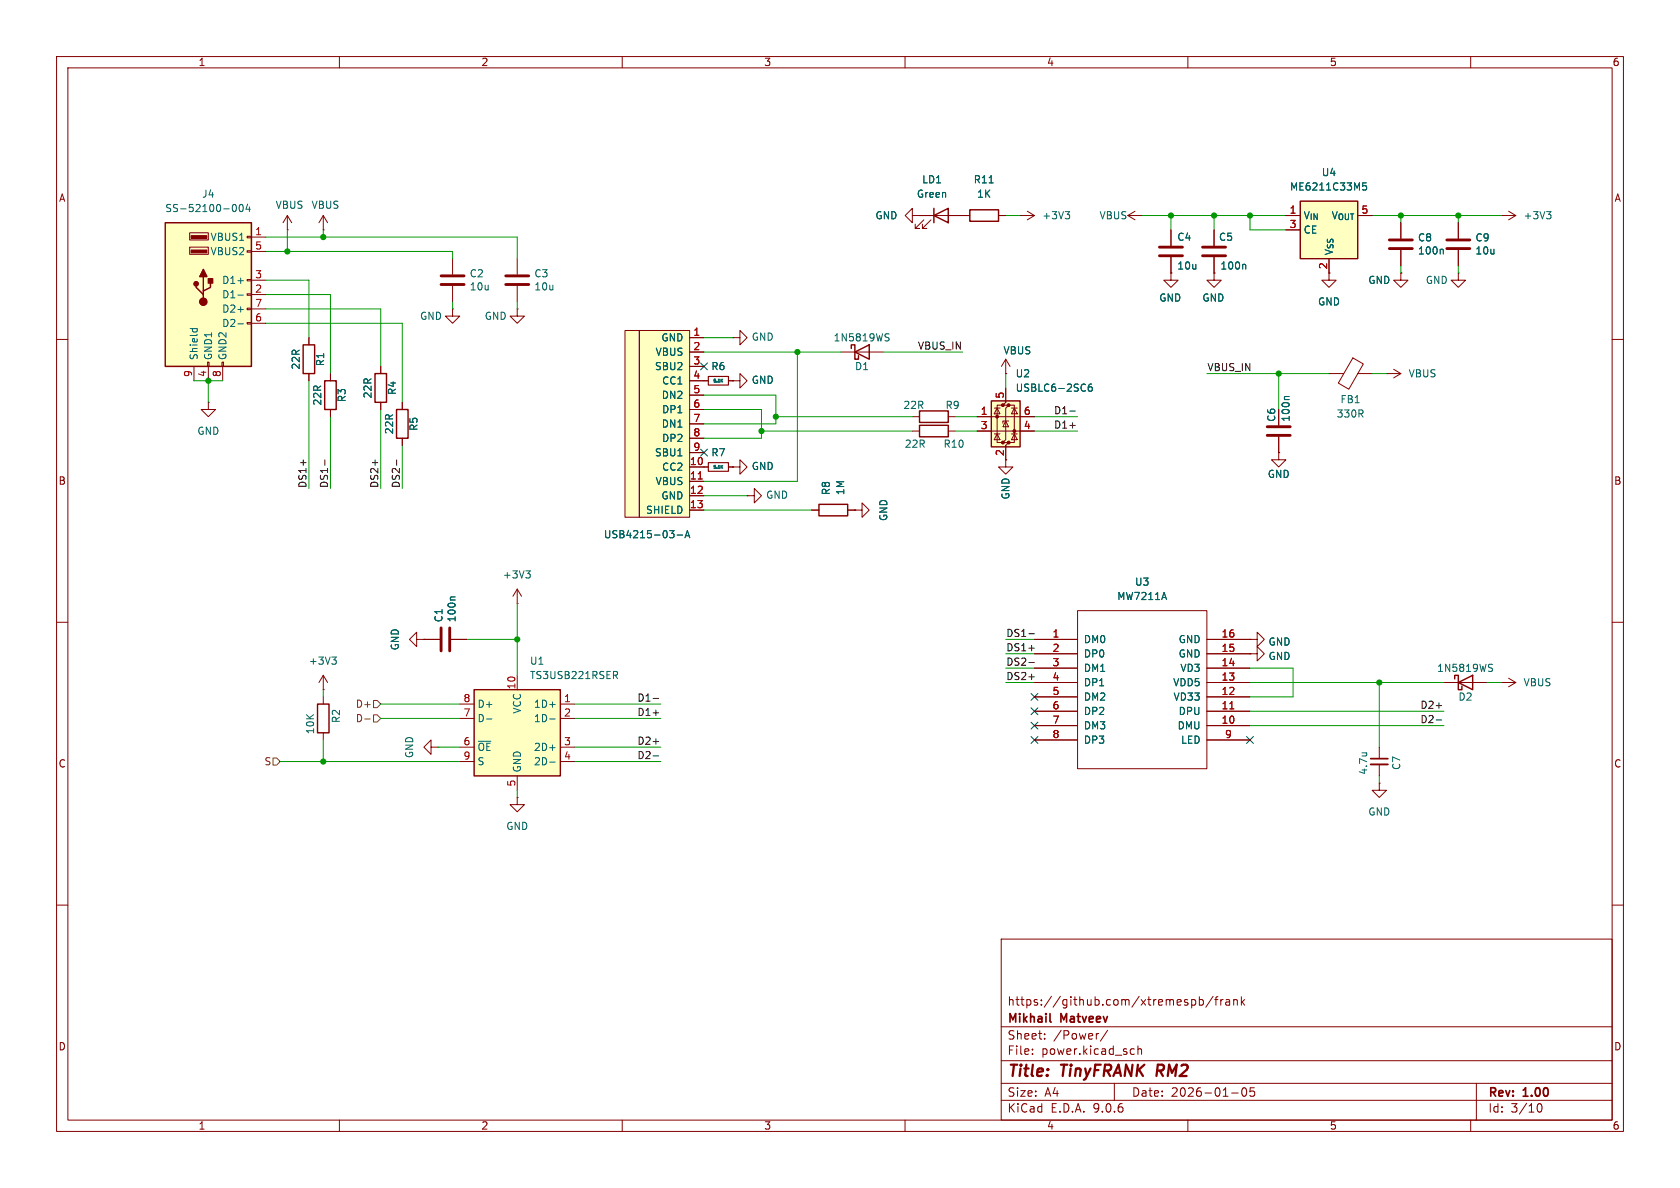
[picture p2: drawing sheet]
<svg xmlns="http://www.w3.org/2000/svg" width="297mm" height="210mm" viewBox="0 0 297 210" stroke-linecap="round" stroke-linejoin="round" font-family="sans-serif">
<g fill="none" stroke="#840000" stroke-width=".18">
<path d="M10 10h277v190h-277zM12 12h273v186h-273zM60 10v2M110 10v2M160 10v2M210 10v2M260 10v2M247.6 39.4v2.8M257.8 39.4v2.8M265.4 38.1h.1M265.4 38.1h2.6M266.7 37.3l1.3 .8"/>
<path d="M268 38.1l-1.3 .8M129.5 59.7h1.3v-1.3l1.3 1.3-1.3 1.3v-1.3M129.5 59.7h.1M214.6 48.3v1.2h-1.2l1.2 1.3 1.3-1.3h-1.3M214.6 48.3h.1M214.6 40.6v2.8M214.6 45.5v2.8M247.6 44.2v2.8M257.8 48.3v1.2h1.3l-1.3 1.3-1.3-1.3h1.3M257.8 48.3h.1M257.8 44.2v2.8M10 60h2"/>
<path d="M161.3 76.2h1.3M167.6 76.2h1.3M226.1 77.2v2.8M285 60h2M226.1 80v1.3h1.2l-1.2 1.3-1.3-1.3h1.3M226.1 80h.1M10 110h2M91.4 106.7h.1M91.4 104.1l-.7 1.3M91.4 104.1l.8 1.3M91.4 104.1v2.6M182.9 113h7.6"/>
<path d="M182.9 115.6h7.6M182.9 118.1h7.6M190.5 108h22.9v27.9h-22.9zM213.4 113h7.6M213.4 115.6h7.6M213.4 118.1h7.6M221 113h1.2v-1.2l1.3 1.2-1.3 1.3v-1.3M221 113h.1M221 115.6h1.2v-1.3l1.3 1.3-1.3 1.2v-1.2M221 115.6h.1M266.7 119.9l1.3 .8M285 110h2"/>
<path d="M182.9 120.7h7.6M182.9 123.2h7.6M182.9 125.7h7.6M182.9 128.3h7.6M182.9 130.8h7.6M213.4 120.7h7.6M213.4 123.2h7.6M213.4 125.7h7.6M213.4 128.3h7.6M213.4 130.8h7.6M243.8 138.4v1.3h1.3l-1.3 1.3-1.2-1.3h1.2M243.8 138.4h.1"/>
<path d="M243.8 132.1v2M243.8 135.1v2.1M255.3 120.7h7.6M265.4 120.7h.1M265.4 120.7h2.6M268 120.7l-1.3 .7M91.4 141v1.2h1.3l-1.3 1.3-1.2-1.3h1.2M91.4 141h.1M10 160h2M177 166h108v32h-108zM210.7 176.8l.4-.1 .3 .3v.4l-.2 .2h-.5M212 176.8l.5-.1 .2 .3v.4l-.1 .2h-.6"/>
<path d="M212 176.2v1.5M214.5 176.1l-1.3 2M214.7 176.7h.6M215.3 176.2l-.3 .2v1.3M215.8 176.7v1M216.2 176.7l-.2 .1-.2 .2M216.7 176.8h.6l.1 .9M217.4 177.1h-.5a.29 .29 0 0 0-.2 .3 .29 .29 0 0 0 .2 .3l.5-.1M218.1 176.8l.2-.1 .4 .1v.9M218.1 176.7v1M219.5 176.2v1.5M219.6 177.1l.4 .6"/>
<path d="M220 176.7l-.5 .6M285 160h2M60 198v2M110 198v2M160 198v2M177 194.5h108M177 191.5h108M177 187.5h108M177 181.5h108M182.5 186.3v.1M182.5 185.5v.1M184.7 183.6v.1"/>
<path d="M184.7 182.8v.1M194.2 182.7l-.2 .1M195.8 182.1l-1.3 2M197 191.5v3M200.1 185.4l.4 .1M200.5 186.3l-.4 .1M201.2 185.5l.2-.1 .3 .1 .1 .9M201.2 184.9v1.5M210 198v2M217.7 193.2h1.2M219.7 192.4l.2-.1a.81 .81 0 0 1 .6 .6 .81 .81 0 0 1-.3 .8l-.2 .1a.81 .81 0 0 1-.3-1.4zM221.7 192.3h-.7v.7l.2-.1h.5l.1 .3-.1 .5-.2 .1-.5-.1"/>
<path d="M260 198v2M261 191.5v6.5M271.7 195.7l.2-.5 .2-.1a.81 .81 0 0 1 .6 .6 .81 .81 0 0 1-.3 .8h-.4l-.3-.5"/>
</g>
<path d="M242.3 134.1h3.1M185.6 180.5l.2 .2" fill="none" stroke="#840000" stroke-width=".3"/>
<path d="M162.6 75.2h5v2h-5zM257.2 120v-.6h.6v2.5h.6v-.6M257.8 120.7l2.5-1.3v2.5z" fill="none" stroke="#840000" stroke-width=".25"/>
<path d="M212.6 45.2h4.1M212.6 43.7h4.1M245.6 42.4h4.1M245.6 43.9h4.1M255.8 42.4h4M255.8 43.9h4M224 75.4h4.1M224 77h4.1" fill="none" stroke="#840000" stroke-width=".51"/>
<path d="M273.4 37.4h.8l-.4 .5M273.9 37.9l.3 .2v.3l-.3 .3M220.1 46.7l.1 .2v.7M255 44.1l.2 .1v.7M227.9 70.1h-.7l-.1 .2M93 100.9h.7l-.4 .5M93.5 101.4l.2 .2v.3l-.2 .3M263.4 118l.3 .1 .2 .3-.3 .3h-.3M263.4 117.4l.5 .1M240.8 133.1h.8M241.5 133.1l.1 .1" fill="none" stroke="#006464" stroke-width=".18"/>
<path d="M217.4 125.3h.7" fill="none" stroke="#a90000" stroke-width=".18"/>
<path d="M242.3 135.1h3.1" fill="none" stroke="#840000" stroke-width=".33"/>
<path d="M83.8 121.9h15.3v15.3h-15.3z" fill="#ffffc2"/>
<path d="M83.8 121.9h15.3v15.3h-15.3z" fill="none" stroke="#840000" stroke-width=".25"/>
<g fill="none" stroke="#840000" stroke-width=".18">
<path d="M234.9 66h2.6M239.2 63.3l1.8 1-2.5 4.5-1.9-1.1zM240 66h2.6M91.4 119.4v2.5M81.3 124.5h2.5M81.3 127h2.5M81.3 132.1h2.5M81.3 134.6h2.5M91.4 137.2v2.5M99.1 124.5h2.5M99.1 127h2.5M99.1 132.1h2.5"/>
<path d="M99.1 134.6h2.5"/>
</g>
<path d="M108.5 118.7h.4l.3 .2-.1 .4-.6 .1M108.8 119.4l.4 .6M86 127.1h1M97.2 127.1h.9M97.2 124.6h.9M97.2 132.2h.9M97.2 134.7h.9" fill="none" stroke="#006464" stroke-width=".18"/>
<g fill="#ffffc2">
<path d="M110.5 58.4h2.5v33h-2.5z"/>
<path d="M113 58.4h8.9v33h-8.9z"/>
</g>
<g fill="none" stroke="#840000" stroke-width=".18">
<path d="M110.5 58.4h2.5v33h-2.5zM113 58.4h8.9v33h-8.9zM121.9 59.7h2.6M207 40.6v2.8M207 45.5v2.8M234.9 48.3v1.2h1.3l-1.3 1.3-1.2-1.3h1.2M247.6 48.3v1.2h1.3l-1.3 1.3-1.2-1.3h1.2M247.6 48.3h.1M121.9 62.2h2.6M121.9 64.8h2.6M121.9 67.3h2.6M121.9 69.9h2.6"/>
<path d="M121.9 72.4h2.6M121.9 74.9h2.6M121.9 77.5h2.6M245.1 66h.1M245.1 66h2.5M246.4 65.3l1.2 .7M247.6 66l-1.2 .8M121.9 80h2.6M121.9 82.6h3.3M121.9 85.1h2.6M121.9 87.6h2.6M121.9 90.2h2.6"/>
<path d="M128.8 82.6h.7M57.1 119.4l-.7 1.3M57.1 119.4l.8 1.3M57.1 119.4v2.5M57.1 121.9h.1"/>
</g>
<path d="M123.4 84.7h.8" fill="none" stroke="#a90000" stroke-width=".18"/>
<path d="M118.4 93.8h.8l-.5 .5M119.1 94.4v.5M119.7 94.6h1M121.1 95.1l.4-1.3 .4 1.3M121.2 94.7h.6M127.5 82.5l.3 .3M127.8 82.3l-.3 .3M58.7 116.1h.7l-.4 .5M59.2 116.6l.2 .3v.3l-.2 .2" fill="none" stroke="#006464" stroke-width=".18"/>
<path d="M125.2 81.8h3.6v1.5h-3.6z" fill="none" stroke="#840000" stroke-width=".2"/>
<path d="M205 45.2h4M205 43.7h4" fill="none" stroke="#840000" stroke-width=".51"/>
<path d="M229.9 35.6h10.1v10.1h-10.1z" fill="#ffffc2"/>
<path d="M229.9 35.6h10.1v10.1h-10.1zM70.1 72.4h2v5.1h-2zM56.1 124.5h2.1v5h-2.1z" fill="none" stroke="#840000" stroke-width=".25"/>
<path d="M227.3 38.1h2.6M227.3 40.6h2.6M234.9 45.7v2.6M71.1 71.1v1.3M71.1 77.5v1.2M73.7 113v-1.2l-1.3 1.2 1.3 1.3v-1.3h1.2M74.9 113h.1M74.9 113h2.8M79.8 113h2.7M57.1 123.2v1.3M57.1 129.5v1.3" fill="none" stroke="#840000" stroke-width=".18"/>
<path d="M241.5 32.3h-.6v.6l.2-.1 .4 .1 .1 .2-.1 .4-.1 .1-.5-.1M80.5 105.5h-.7l-.2 .2" fill="none" stroke="#006464" stroke-width=".18"/>
<path d="M78 111v4.1M79.5 111v4.1" fill="none" stroke="#840000" stroke-width=".51"/>
<path d="M29.2 39.4h15.2v25.4h-15.2z" fill="#ffffc2"/>
<path d="M29.2 39.4h15.2v25.4h-15.2zM34.7 50.2v.6l1.2 1.3v.6M35.9 48.9v2.5M37.2 49.5v1.3l-1.3 .6v.7" fill="none" stroke="#840000" stroke-width=".25"/>
<g fill="#840000" stroke="#840000" stroke-width=".25">
<path d="M35.9 47.6l.7 1.3h-1.3z"/>
<path d="M36.8 49.3h.8v.7h-.8z"/>
<circle cx="34.7" cy="50.2" r=".38"/>
<circle cx="35.9" cy="53.3" r=".63"/>
</g>
<g fill="#840000" stroke="#840000" stroke-width=".18">
<path d="M33.8 41.7h2.8v.5h-2.8z"/>
<path d="M33.8 44.2h2.8v.5h-2.8z"/>
</g>
<g fill="none" stroke="#840000" stroke-width=".18">
<path d="M33.5 41.1h3.3v1.3h-3.3zM33.5 43.7h3.3v1.3h-3.3zM43.7 41.8h.7v.2h-.7zM43.7 44.3h.7v.3h-.7zM43.7 49.4h.7v.3h-.7zM43.7 51.9h.7v.3h-.7zM43.7 54.5h.7v.2h-.7zM43.7 57h.7v.3h-.7zM44.4 41.9h2.6M44.4 44.5h2.6M44.4 49.5h2.6M44.4 52.1h2.6"/>
<path d="M44.4 54.6h2.6M44.4 57.2h2.6M80 54.6v1.3h1.3l-1.3 1.3-1.3-1.3h1.3M80 54.6h.1M80 45.7v2.8M80 50.5v2.8M91.4 54.6v1.3h1.3l-1.3 1.3-1.2-1.3h1.2M91.4 54.6h.1M91.4 45.7v2.8M91.4 50.5v2.8M207 48.3v1.2h-1.3l1.3 1.3 1.3-1.3h-1.3M207 48.3h.1"/>
<path d="M34.3 64.8v2.5M36.7 64h.3v.8h-.3zM36.8 71.1v1.3h1.3l-1.3 1.3-1.2-1.3h1.2M36.8 71.1h.1M36.8 64.8v2.5M39.2 64h.3v.8h-.3zM39.4 64.8v2.5M124.5 67.3h.7M128.8 67.3h.7M129.5 67.3h1.3v-1.3l1.3 1.3-1.3 1.3v-1.3M129.5 67.3h.1M76.2 132.1v-1.3l-1.3 1.3 1.3 1.3v-1.3h1.3"/>
<path d="M77.5 132.1h.1"/>
</g>
<g fill="none" stroke="#006464" stroke-width=".18">
<path d="M41.1 36.6l.1-.3 .2-.2a.68 .68 0 0 1 .4 .7 .68 .68 0 0 1-.4 .6l-.2-.1-.1-.4M42.5 36.2l.1-.1a.68 .68 0 0 1 .4 .7 .68 .68 0 0 1-.4 .6 .84 .84 0 0 1-.1-1.2zM43.8 36.1l-.3 .9h.8M44.1 36.6v.8M33.6 58.1h1.3M34.1 58.1l-.1 .4M34.8 58.1l.1 .4M42.1 49.6h.9M42.1 52.2h.9M42.1 54.7h.9M42.1 57.2h.9M127.5 67.2l.3 .3"/>
<path d="M127.8 67l-.3 .3"/>
</g>
<path d="M125.2 66.5h3.6v1.6h-3.6z" fill="none" stroke="#840000" stroke-width=".2"/>
<path d="M78 48.8h4M78 50.3h4M89.4 48.8h4.1M89.4 50.3h4.1" fill="none" stroke="#840000" stroke-width=".51"/>
<path d="M175.3 70.9h5v8.1h-5z" fill="#ffffc2"/>
<g fill="#840000" stroke="#840000" stroke-width=".18">
<circle cx="176.3" cy="73.7" r=".25"/>
<circle cx="177.3" cy="71.6" r=".25"/>
<circle cx="177.3" cy="78.2" r=".25"/>
<circle cx="178.3" cy="71.6" r=".25"/>
<circle cx="178.3" cy="78.2" r=".25"/>
<circle cx="179.3" cy="76.2" r=".25"/>
</g>
<g fill="none" stroke="#840000" stroke-width=".18">
<path d="M50.8 38.1l-.8 1.3M50.8 38.1l.8 1.3M50.8 38.1v2.5M57.1 38.1l-.7 1.3M57.1 38.1l.8 1.3M57.1 38.1v2.5M161.3 38.1v-1.3l-1.3 1.3 1.3 1.3v-1.3h1.3M162.6 38.1h.1M162.6 38.1h8.8M163.3 38.9l-1.5 1.5h.8h-.8v-.8M164.6 38.9l-1.5 1.5h.7h-.7v-.8M176.5 38.1h1.3"/>
<path d="M180.3 38.1h.1M180.3 38.1h2.6M181.6 37.3l1.3 .8M182.9 38.1l-1.3 .8M199.4 38.1h2.5M199.4 38.1l1.3 .8M200.7 37.3l-1.3 .8M201.9 38.1h.1M227.3 38.1h2.6M247.6 39.4v2.8M257.8 39.4v2.8M50.8 40.6h.1"/>
<path d="M54.6 59.7v1.3M57.1 40.6h.1M121.9 59.7h2.6M207 48.3h.1M207 40.6v2.8M207 45.5v2.8M214.6 48.3h.1M214.6 40.6v2.8M214.6 45.5v2.8M227.3 40.6h2.6M234.9 45.7v2.6M247.6 48.3h.1"/>
<path d="M247.6 44.2v2.8M257.8 44.2v2.8M54.6 66v1.3M58.4 66v1.3M58.4 72.4v1.3M67.3 64.8v1.2M67.3 71.1v1.3M71.1 71.1v1.3M71.1 77.5v1.2M121.9 62.2h2.6M121.9 67.3h3.3M121.9 64.8h2.6"/>
<path d="M121.9 69.9h2.6M121.9 72.4h2.6M121.9 74.9h2.6M121.9 77.5h2.6M128.8 67.3h.7M129.5 67.3h.1M148.6 62.2h7.6M161.3 73.7h1.3M167.6 73.7h1.3M172.7 73.7h10.2M172.7 76.2h10.2M175.8 76.7h1"/>
<path d="M175.8 72.1h1M176.3 72.1l.5 1.1h-1zM176.3 76.7l.5 1h-1zM177.3 71.6h-1v6.6h1M177.8 68.6v2.5l-.5 .5h1l-.5 .5v5.6l-.5 .5h1l-.5 .5v3.9h1.3l-1.3 1.2-1.3-1.2h1.3M177.8 74.4l.5 1h-1zM177.8 66h.1M177.8 63.5v2.5M177.8 63.5l-.8 1.3M177.8 63.5l.8 1.3M178.3 74.4h-1v.4M178.3 71.6h1v6.6h-1"/>
<path d="M178.8 76.7h1M178.8 72.1h1M179.3 72.1l.5 1.1h-1zM179.3 76.7l.5 1h-1zM226.1 77.2v2.8M121.9 90.2h2.6M121.9 80h2.6M121.9 82.6h3.3M121.9 85.1h2.6M121.9 87.6h2.6M128.8 82.6h.7M129.5 82.6h1.3v-1.3l1.3 1.3-1.3 1.2v-1.2"/>
<path d="M129.5 82.6h.1M132.1 87.6h1.2v-1.2l1.3 1.2-1.3 1.3v-1.3M132.1 87.6h.1M143.5 90.2h1.3M149.9 90.2h1.2M151.1 90.2h1.3v-1.3l1.3 1.3-1.3 1.2v-1.2M151.1 90.2h.1M226.1 80h.1M74.9 113h.1M74.9 113h2.8M79.8 113h2.7M182.9 113h7.6"/>
<path d="M182.9 115.6h7.6M182.9 118.1h7.6M213.4 113h7.6M213.4 115.6h7.6M213.4 118.1h7.6M221 115.6h.1M221 113h.1M182.9 120.7h7.6M182.9 123.2h7.6M182.9 125.7h7.6M182.9 128.3h7.6M182.9 130.8h7.6"/>
<path d="M213.4 120.7h7.6M213.4 123.2h7.6M213.4 125.7h7.6M213.4 128.3h7.6M213.4 130.8h7.6"/>
</g>
<path d="M165.1 38.1l2.5-1.3v2.6zM165.1 36.8v2.6M171.4 37.1h5.1v2h-5.1zM53.6 61h2v5h-2zM57.4 67.3h2v5.1h-2zM66.3 66h2v5.1h-2zM150.5 61.6v-.6h.6v2.5h.7v-.6M151.1 62.2l2.6-1.2v2.5zM162.6 72.6h5v2.1h-5zM175.3 70.9h5v8.1h-5zM144.8 89.2h5.1v2h-5.1z" fill="none" stroke="#840000" stroke-width=".25"/>
<g fill="none" stroke="#006464" stroke-width=".18">
<path d="M174.9 32.3h.7M188.3 37.4h.8l-.4 .5M188.9 37.9l.2 .2v.3l-.2 .3M241.5 32.3h-.6v.6l.2-.1 .4 .1 .1 .2-.1 .4-.1 .1-.5-.1M156.7 59.6l.4 .1 .1 .3-.3 .3h-.3M156.7 59l.5 .1M220.1 46.7l.1 .2v.7M255 44.1l.2 .1v.7M127.5 67.2l.3 .3M127.8 67l-.3 .3M193 67.9l-.4 .1a.86 .86 0 0 0 0 1.2l.4-.2 .1-.4-.2-.2h-.4l-.1 .2M227.9 70.1h-.7l-.1 .2"/>
<path d="M118.4 93.8h.8l-.5 .5M119.1 94.4v.5M119.7 94.6h1M121.1 95.1l.4-1.3 .4 1.3M121.2 94.7h.6M127.5 82.5l.3 .3M127.8 82.3l-.3 .3M80.5 105.5h-.7l-.2 .2"/>
</g>
<path d="M48.3 134h.6l.6 .6-.6 .7h-.6zM64.5 127.1h.9M66 123.8h.7l.6 .7-.6 .6h-.7zM66 126.4h.7l.6 .6-.6 .6h-.7z" fill="none" stroke="#725600" stroke-width=".18"/>
<g fill="none" stroke="#0f0f0f" stroke-width=".18">
<path d="M189.1 72.7h1M189.1 75.2h1M53.6 81.3v1M57.4 81.3v1M66.3 81.3v1M70.1 81.3v1M181.9 117.1h1M181.9 119.7h1M181.9 114.6h1M181.9 112h1M115.5 131.1h.9M115.5 133.6h.9"/>
<path d="M115.5 123.5h.9M115.5 126h.9M253.9 127.3h1M253.9 124.7h1"/>
</g>
<g fill="none" stroke="#009600" stroke-width=".18">
<path d="M177.8 38.1h2.5M201.9 38.1h25.4M207 38.1v2.5M214.6 38.1v2.5M221 38.1v2.5h6.3M242.6 38.1h22.8M247.6 38.1v1.3M257.8 38.1v1.3M47 41.9h44.4v3.8M47 44.5h33v1.2M47 49.5h7.6v10.2M47 52.1h11.4v13.9"/>
<path d="M47 54.6h20.3v10.2M47 57.2h24.1v13.9M50.8 40.6v3.9M57.1 40.6v1.3M80 53.3v1.3M91.4 53.3v1.3M124.5 59.7h5M247.6 47v1.3M257.8 47v1.3M34.3 67.3h5.1M36.8 67.3v3.8M54.6 67.3v19.1"/>
<path d="M58.4 73.7v12.7M67.3 72.4v14M71.1 78.7v7.7M124.5 72.4h10.1v5.1h-10.1M124.5 69.9h12.7v5h-12.7M124.5 62.2h24.1M134.6 76.2h26.7M137.2 73.7h24.1M141 62.2v22.9h-16.5M156.2 62.2h14M168.9 76.2h3.8M168.9 73.7h3.8"/>
<path d="M177.8 66v2.6M182.9 76.2h7.6M182.9 73.7h7.6M213.4 66h21.5M226.1 66v6.4M242.6 66h2.5M124.5 90.2h19M124.5 87.6h7.6M82.5 113h8.9M91.4 106.7v12.7M177.8 113h5.1M177.8 118.1h5.1"/>
<path d="M177.8 115.6h5.1M221 118.1h7.6v5.1h-7.6M49.5 134.6h31.8M57.1 121.9v1.3M57.1 130.8v3.8M67.3 127h14M67.3 124.5h14M77.5 132.1h3.8M91.4 139.7v1.3M101.6 127h15.2M101.6 124.5h15.2M101.6 132.1h15.2"/>
<path d="M101.6 134.6h15.2M177.8 120.7h5.1M221 120.7h34.3M221 125.7h34.3M221 128.3h34.3M243.8 120.7v11.4M243.8 137.2v1.2M262.9 120.7h2.5"/>
</g>
<g fill="none" stroke="#000084" stroke-width=".18">
<path d="M123.9 79.4l1.2 1.2M123.9 64.2l1.2 1.2M125.1 79.4l-1.2 1.2M125.1 64.2l-1.2 1.2M182.3 122.6l1.2 1.2M182.3 130.2l1.2 1.2M182.3 125.1l1.2 1.2M182.3 127.7l1.2 1.2M183.5 122.6l-1.2 1.2M183.5 130.2l-1.2 1.2M183.5 125.1l-1.2 1.2M183.5 127.7l-1.2 1.2"/>
<path d="M220.4 130.2l1.2 1.2M221.6 130.2l-1.2 1.2"/>
</g>
<path d="M123.4 84.7h.8M217.4 125.3h.7" fill="none" stroke="#a90000" stroke-width=".18"/>
<g fill="#009600" stroke="#009600" stroke-width=".18">
<circle cx="257.8" cy="38.1" r=".46"/>
<circle cx="226.1" cy="66" r=".46"/>
<circle cx="247.6" cy="38.1" r=".46"/>
<circle cx="221" cy="38.1" r=".46"/>
<circle cx="57.1" cy="41.9" r=".46"/>
<circle cx="36.8" cy="67.3" r=".46"/>
<circle cx="50.8" cy="44.5" r=".46"/>
<circle cx="137.2" cy="73.7" r=".46"/>
<circle cx="134.6" cy="76.2" r=".46"/>
<circle cx="91.4" cy="113" r=".46"/>
<circle cx="214.6" cy="38.1" r=".46"/>
<circle cx="207" cy="38.1" r=".46"/>
<circle cx="141" cy="62.2" r=".46"/>
<circle cx="57.1" cy="134.6" r=".46"/>
<circle cx="243.8" cy="120.7" r=".46"/>
</g>
<g font-size="2.8" fill="#840000">
<text x="178" y="190.9">Title:</text>
<text x="187.7" y="190.9">TinyFRANK RM2</text>
</g>
<g font-size="2.1" fill="#840000">
<text x="178" y="178">https://github.com/xtremespb/frank</text>
<text x="178" y="184">Sheet:</text>
<text x="178" y="181.2">Mikhail</text>
<text x="186.2" y="184">/Power/</text>
<text x="187.6" y="181.2">Matveev</text>
<text x="178" y="186.7">File:</text>
<text x="184.1" y="186.7">power.kicad_sch</text>
<text x="178" y="196.9">KiCad</text>
<text x="178" y="194.1">Size:</text>
<text x="184.7" y="194.1">A4</text>
<text x="185.7" y="196.9">E.D.A.</text>
<text x="193.3" y="196.9">9.0.6</text>
<text x="200" y="194.1">Date:</text>
<text x="207" y="194.1">2026-01-05</text>
<text x="263" y="194.3">Rev:</text>
<text x="263" y="196.9">Id:</text>
<text x="267.1" y="196.9">3/10</text>
<text x="269.4" y="194.3">1.00</text>
</g>
<g font-size="1.8" fill="#840000">
<text x="35" y="11.9">1</text>
<text x="85" y="11.9">2</text>
<text x="135" y="11.9">3</text>
<text x="185" y="11.9">4</text>
<text x="235" y="11.9">5</text>
<text x="285" y="11.9">6</text>
<text x="10.3" y="35.9">A</text>
<text x="285.3" y="35.9">A</text>
<text x="225.7" y="74.7" transform="rotate(-90 225.7 74.7)">C6</text>
<text x="177.5" y="80.7" transform="rotate(-90 177.5 80.7)">2</text>
<text x="10.3" y="85.9">B</text>
<text x="285.3" y="85.9">B</text>
<text x="10.3" y="135.9">C</text>
<text x="285.3" y="135.9">C</text>
<text x="10.3" y="185.9">D</text>
<text x="285.3" y="185.9">D</text>
<text x="35" y="199.9">1</text>
<text x="85" y="199.9">2</text>
<text x="135" y="199.9">3</text>
<text x="185" y="199.9">4</text>
<text x="235" y="199.9">5</text>
<text x="285" y="199.9">6</text>
</g>
<g font-size="1.8" fill="#006464">
<text x="35.6" y="35.2">J4</text>
<text x="162" y="35.2">Green</text>
<text x="162.9" y="32.6">LD1</text>
<text x="172" y="32.6">R11</text>
<text x="172.6" y="35.2">1K</text>
<text x="228" y="33.9">ME6211C33M5</text>
<text x="233.6" y="31.3">U4</text>
<text x="29.1" y="37.7">SS-52100-004</text>
<text x="48.6" y="37.1">VBUS</text>
<text x="55" y="37.1">VBUS</text>
<text x="154.7" y="39">GND</text>
<text x="184.2" y="39">+3V3</text>
<text x="194.3" y="39">VBUS</text>
<text x="230.4" y="39">V_{IN}V_{OUT}</text>
<text x="230.4" y="41.5">CE</text>
<text x="269.2" y="39">+3V3</text>
<text x="37.1" y="42.8">VBUS1</text>
<text x="37.1" y="45.3">VBUS2</text>
<text x="208" y="42.8">C4</text>
<text x="208" y="47.9">10u</text>
<text x="215.4" y="42.8">C5</text>
<text x="215.7" y="47.9">100n</text>
<text x="235.8" y="45.2" transform="rotate(-90 235.8 45.2)">V_{SS}</text>
<text x="250.6" y="42.9">C8</text>
<text x="250.6" y="45.2">100n</text>
<text x="260.7" y="42.9">C9</text>
<text x="260.7" y="45.2">10u</text>
<text x="39.2" y="50.4">D1+</text>
<text x="39.2" y="52.9">D1-</text>
<text x="82.9" y="49.2">C2</text>
<text x="82.9" y="51.5">10u</text>
<text x="94.4" y="49.2">C3</text>
<text x="94.4" y="51.5">10u</text>
<text x="204.8" y="53.5">GND</text>
<text x="212.5" y="53.5">GND</text>
<text x="241.8" y="50.4">GND</text>
<text x="252" y="50.4">GND</text>
<text x="39.2" y="55.5">D2+</text>
<text x="39.2" y="58">D2-</text>
<text x="74.2" y="56.7">GND</text>
<text x="85.6" y="56.7">GND</text>
<text x="232.9" y="54.2">GND</text>
<text x="35.2" y="63.8" transform="rotate(-90 35.2 63.8)">Shield</text>
<text x="37.7" y="63.8" transform="rotate(-90 37.7 63.8)">GND1</text>
<text x="40.2" y="63.8" transform="rotate(-90 40.2 63.8)">GND2</text>
<text x="53.2" y="65.4" transform="rotate(-90 53.2 65.4)">22R</text>
<text x="57.5" y="64.8" transform="rotate(-90 57.5 64.8)">R1</text>
<text x="115.7" y="65.6">SBU2</text>
<text x="115.8" y="63.1">VBUS</text>
<text x="116.8" y="60.6">GND</text>
<text x="125.7" y="65.6">R6</text>
<text x="132.8" y="60.4">GND</text>
<text x="147.3" y="60.6">1N5819WS</text>
<text x="151.1" y="65.6">D1</text>
<text x="177.3" y="62.8">VBUS</text>
<text x="57" y="71.8" transform="rotate(-90 57 71.8)">22R</text>
<text x="61.3" y="71.2" transform="rotate(-90 61.3 71.2)">R3</text>
<text x="65.9" y="70.5" transform="rotate(-90 65.9 70.5)">22R</text>
<text x="70.2" y="69.9" transform="rotate(-90 70.2 69.9)">R4</text>
<text x="116.9" y="70.7">DN2</text>
<text x="117" y="68.2">CC1</text>
<text x="132.8" y="68">GND</text>
<text x="179.5" y="69.4">USBLC6-2SC6</text>
<text x="179.5" y="66.9">U2</text>
<text x="236.9" y="71.5">FB1</text>
<text x="248.9" y="66.9">VBUS</text>
<text x="34.8" y="77.1">GND</text>
<text x="69.7" y="76.9" transform="rotate(-90 69.7 76.9)">22R</text>
<text x="74" y="76.3" transform="rotate(-90 74 76.3)">R5</text>
<text x="116.9" y="75.8">DN1</text>
<text x="117" y="73.3">DP1</text>
<text x="159.6" y="72.5">22R</text>
<text x="167.1" y="72.5">R9</text>
<text x="228.2" y="74.7" transform="rotate(-90 228.2 74.7)">100n</text>
<text x="236.2" y="74">330R</text>
<text x="115.7" y="80.9">SBU1</text>
<text x="117" y="78.3">DP2</text>
<text x="117" y="83.4">CC2</text>
<text x="125.7" y="80.9">R7</text>
<text x="132.8" y="83.3">GND</text>
<text x="159.9" y="79.3">22R</text>
<text x="166.7" y="79.3">R10</text>
<text x="115.8" y="86">VBUS</text>
<text x="116.8" y="88.5">GND</text>
<text x="135.3" y="88.4">GND</text>
<text x="146.9" y="87.6" transform="rotate(-90 146.9 87.6)">R8</text>
<text x="149.5" y="87.6" transform="rotate(-90 149.5 87.6)">1M</text>
<text x="178.7" y="88.4" transform="rotate(-90 178.7 88.4)">GND</text>
<text x="224" y="84.7">GND</text>
<text x="106.7" y="95.4">USB4215-03-A</text>
<text x="114.1" y="91">SHIELD</text>
<text x="157.1" y="92.2" transform="rotate(-90 157.1 92.2)">GND</text>
<text x="88.8" y="102.5">+3V3</text>
<text x="197.4" y="106.3">MW7211A</text>
<text x="200.6" y="103.7">U3</text>
<text x="78.4" y="110.1" transform="rotate(-90 78.4 110.1)">C1</text>
<text x="80.7" y="110.1" transform="rotate(-90 80.7 110.1)">100n</text>
<text x="191.5" y="113.9">DM0</text>
<text x="208.3" y="113.9">GND</text>
<text x="54.5" y="117.7">+3V3</text>
<text x="70.7" y="115.1" transform="rotate(-90 70.7 115.1)">GND</text>
<text x="93.6" y="117.7">U1</text>
<text x="191.5" y="116.4">DP0</text>
<text x="191.5" y="119">DM1</text>
<text x="208.3" y="116.4">GND</text>
<text x="208.6" y="119">VD3</text>
<text x="224.2" y="114.3">GND</text>
<text x="224.2" y="116.9">GND</text>
<text x="254" y="119">1N5819WS</text>
<text x="84.3" y="125.3">D+</text>
<text x="93.6" y="120.2">TS3USB221RSER</text>
<text x="94.3" y="125.3">1D+</text>
<text x="191.5" y="121.5">DP1</text>
<text x="191.5" y="124.1">DM2</text>
<text x="207.3" y="121.5">VDD5</text>
<text x="207.4" y="124.1">VD33</text>
<text x="257.7" y="124.1">D2</text>
<text x="269.2" y="121.5">VBUS</text>
<text x="55.7" y="129.9" transform="rotate(-90 55.7 129.9)">10K</text>
<text x="60.3" y="127.9" transform="rotate(-90 60.3 127.9)">R2</text>
<text x="84.3" y="127.9">D-</text>
<text x="92.3" y="126.3" transform="rotate(-90 92.3 126.3)">VCC</text>
<text x="94.3" y="127.9">1D-</text>
<text x="191.5" y="126.6">DP2</text>
<text x="191.5" y="129.1">DM3</text>
<text x="191.5" y="131.7">DP3</text>
<text x="208.1" y="129.1">DMU</text>
<text x="208.3" y="126.6">DPU</text>
<text x="208.7" y="131.7">LED</text>
<text x="73.3" y="134.1" transform="rotate(-90 73.3 134.1)">GND</text>
<text x="84.3" y="132.9">~{OE}</text>
<text x="84.3" y="135.5">S</text>
<text x="92.3" y="136.7" transform="rotate(-90 92.3 136.7)">GND</text>
<text x="94.3" y="132.9">2D+</text>
<text x="94.3" y="135.5">2D-</text>
<text x="241.9" y="137.1" transform="rotate(-90 241.9 137.1)">4.7u</text>
<text x="247.8" y="136.2" transform="rotate(-90 247.8 136.2)">C7</text>
<text x="89.4" y="146.9">GND</text>
<text x="241.8" y="144.4">GND</text>
</g>
<g font-size="1.8" fill="#a90000">
<text x="45" y="41.7">1</text>
<text x="227.9" y="37.8">1</text>
<text x="227.9" y="40.4">3</text>
<text x="240.6" y="37.8">5</text>
<text x="45" y="44.2">5</text>
<text x="234.7" y="47.7" transform="rotate(-90 234.7 47.7)">2</text>
<text x="45" y="49.3">3</text>
<text x="45" y="51.8">2</text>
<text x="45" y="54.4">7</text>
<text x="45" y="56.9">6</text>
<text x="122.5" y="59.4">1</text>
<text x="122.5" y="62">2</text>
<text x="122.5" y="64.5">3</text>
<text x="34" y="66.7" transform="rotate(-90 34 66.7)">9</text>
<text x="36.6" y="66.7" transform="rotate(-90 36.6 66.7)">4</text>
<text x="39.1" y="66.7" transform="rotate(-90 39.1 66.7)">8</text>
<text x="122.5" y="67.1">4</text>
<text x="122.5" y="69.6">5</text>
<text x="177.5" y="70.6" transform="rotate(-90 177.5 70.6)">5</text>
<text x="122.5" y="72.1">6</text>
<text x="122.5" y="74.7">7</text>
<text x="122.5" y="77.2">8</text>
<text x="173.3" y="73.4">1</text>
<text x="173.3" y="75.9">3</text>
<text x="180.9" y="73.4">6</text>
<text x="180.9" y="75.9">4</text>
<text x="121.9" y="82.3">10</text>
<text x="122.5" y="79.8">9</text>
<text x="121.9" y="84.8">11</text>
<text x="121.9" y="87.4">12</text>
<text x="121.9" y="89.9">13</text>
<text x="186" y="112.8">1</text>
<text x="215.9" y="112.8">16</text>
<text x="186" y="115.3">2</text>
<text x="186" y="117.9">3</text>
<text x="215.9" y="115.3">15</text>
<text x="215.9" y="117.9">14</text>
<text x="81.8" y="124.2">8</text>
<text x="91.2" y="122" transform="rotate(-90 91.2 122)">10</text>
<text x="99.6" y="124.2">1</text>
<text x="186" y="120.4">4</text>
<text x="186" y="122.9">5</text>
<text x="186" y="125.5">6</text>
<text x="215.9" y="120.4">13</text>
<text x="215.9" y="122.9">12</text>
<text x="215.9" y="125.5">11</text>
<text x="81.8" y="126.7">7</text>
<text x="81.8" y="131.8">6</text>
<text x="99.6" y="126.7">2</text>
<text x="99.6" y="131.8">3</text>
<text x="186" y="128">7</text>
<text x="186" y="130.6">8</text>
<text x="215.9" y="128">10</text>
<text x="216.5" y="130.6">9</text>
<text x="81.8" y="134.4">9</text>
<text x="99.6" y="134.4">4</text>
<text x="91.2" y="139.1" transform="rotate(-90 91.2 139.1)">5</text>
</g>
<g font-size="1.8" fill="#0f0f0f">
<text x="162.2" y="61.9">VBUS_IN</text>
<text x="213.4" y="65.7">VBUS_IN</text>
<text x="186.2" y="73.3">D1-</text>
<text x="186.2" y="75.9">D1+</text>
<text x="54.3" y="86.4" transform="rotate(-90 54.3 86.4)">DS1+</text>
<text x="58.1" y="86.4" transform="rotate(-90 58.1 86.4)">DS1-</text>
<text x="67" y="86.4" transform="rotate(-90 67 86.4)">DS2+</text>
<text x="70.8" y="86.4" transform="rotate(-90 70.8 86.4)">DS2-</text>
<text x="177.8" y="112.7">DS1-</text>
<text x="177.8" y="117.8">DS2-</text>
<text x="177.8" y="115.2">DS1+</text>
<text x="112.6" y="124.1">D1-</text>
<text x="177.8" y="120.3">DS2+</text>
<text x="251" y="125.4">D2+</text>
<text x="112.6" y="131.7">D2+</text>
<text x="112.6" y="126.7">D1+</text>
<text x="251" y="127.9">D2-</text>
<text x="112.6" y="134.3">D2-</text>
</g>
<g font-size="1.8" fill="#725600">
<text x="62.8" y="125.3">D+</text>
<text x="62.8" y="127.9">D-</text>
<text x="46.7" y="135.5">S</text>
</g>
<g font-size=".7" fill="#006464">
<text x="126" y="67.8">5.1K</text>
<text x="126" y="83">5.1K</text>
</g>
</svg>
